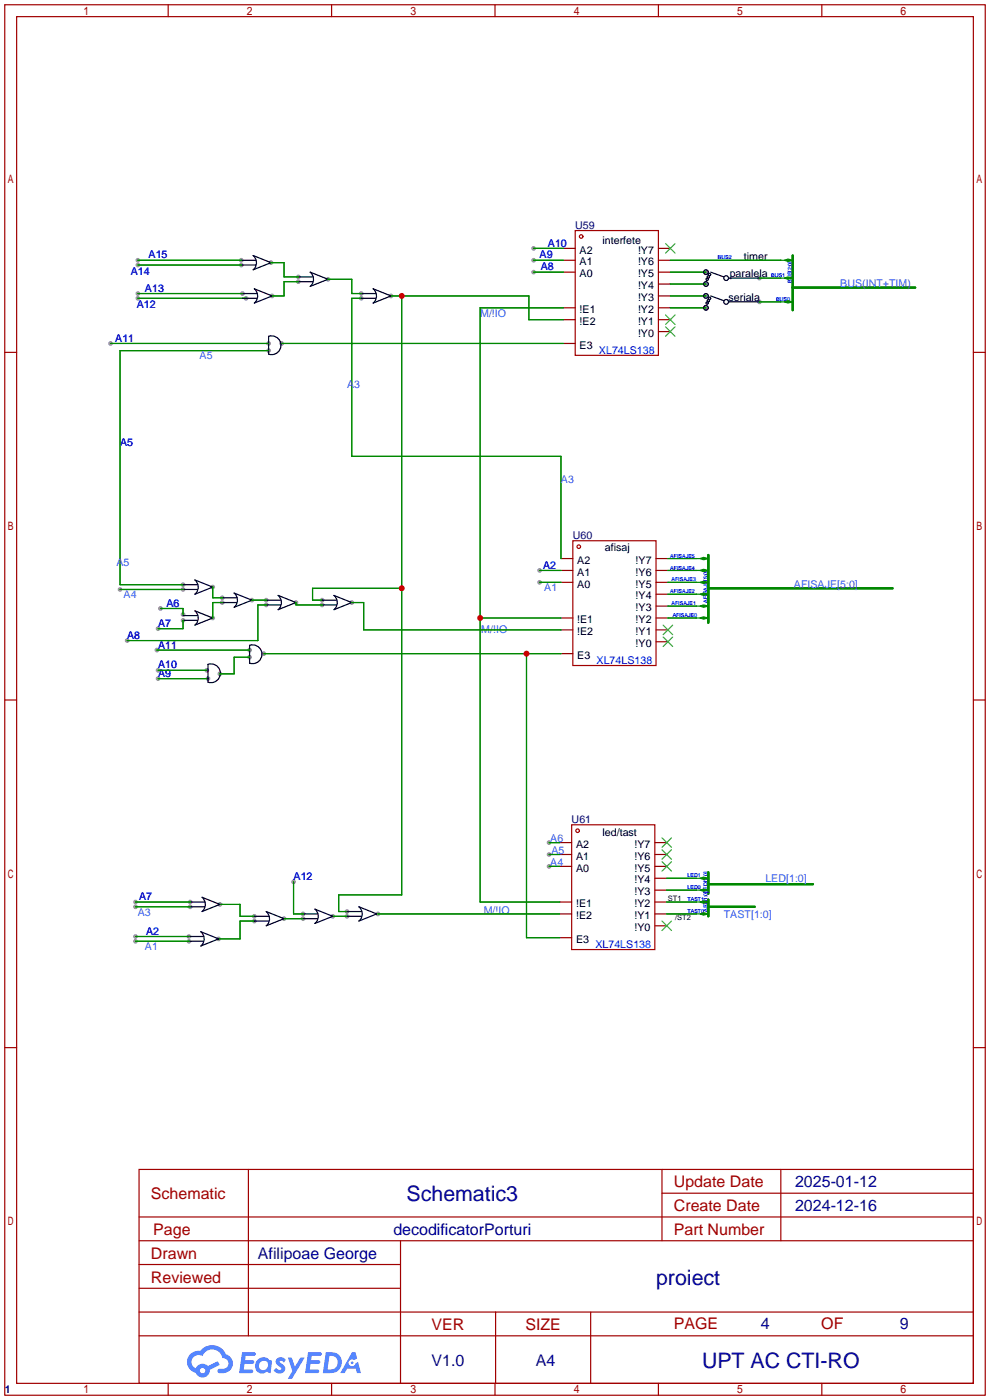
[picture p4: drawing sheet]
<svg xmlns="http://www.w3.org/2000/svg" width="212mm" height="299mm" viewBox="0 0 212 299" stroke-linecap="round" stroke-linejoin="round" font-family="sans-serif">
<g fill="#999">
<circle cx="150.9" cy="65.8" r=".51"/>
<circle cx="150.9" cy="63.2" r=".51"/>
<circle cx="150.9" cy="60.7" r=".51"/>
<circle cx="150.9" cy="58.2" r=".51"/>
<circle cx="162.3" cy="59.4" r=".51"/>
<circle cx="162.3" cy="64.5" r=".51"/>
<circle cx="29.5" cy="63.8" r=".51"/>
<circle cx="52.6" cy="63.8" r=".51"/>
<circle cx="77.2" cy="63.8" r=".51"/>
<circle cx="63.8" cy="59.2" r=".51"/>
<circle cx="57.9" cy="56.1" r=".51"/>
<circle cx="63.8" cy="60.2" r=".51"/>
<circle cx="58.2" cy="63.2" r=".51"/>
<circle cx="77.2" cy="62.7" r=".51"/>
<circle cx="70.1" cy="59.7" r=".51"/>
<circle cx="60.2" cy="73.4" r=".51"/>
<circle cx="51.8" cy="62.7" r=".51"/>
<circle cx="29.5" cy="62.7" r=".51"/>
<circle cx="51.6" cy="56.6" r=".51"/>
<circle cx="29.5" cy="56.6" r=".51"/>
<circle cx="51.6" cy="55.6" r=".51"/>
<circle cx="29.5" cy="55.6" r=".51"/>
<circle cx="57.4" cy="74.9" r=".51"/>
<circle cx="39.1" cy="125" r=".51"/>
<circle cx="57.4" cy="73.4" r=".51"/>
<circle cx="23.6" cy="73.4" r=".51"/>
<circle cx="83.6" cy="63.2" r=".51"/>
<circle cx="68.8" cy="128.3" r=".51"/>
<circle cx="74.2" cy="194.8" r=".51"/>
<circle cx="44.4" cy="145" r=".51"/>
<circle cx="33.8" cy="145" r=".51"/>
<circle cx="44.2" cy="143.3" r=".51"/>
<circle cx="33.8" cy="143.3" r=".51"/>
<circle cx="53.3" cy="140.5" r=".51"/>
<circle cx="47" cy="144" r=".51"/>
<circle cx="56.4" cy="139.7" r=".51"/>
<circle cx="47.5" cy="127.8" r=".51"/>
<circle cx="45.5" cy="125.5" r=".51"/>
<circle cx="47.5" cy="128.8" r=".51"/>
<circle cx="45.5" cy="132.1" r=".51"/>
<circle cx="56.9" cy="128.3" r=".51"/>
<circle cx="53.8" cy="128.3" r=".51"/>
<circle cx="68.8" cy="129.3" r=".51"/>
<circle cx="63.2" cy="128.8" r=".51"/>
<circle cx="75.2" cy="128.8" r=".51"/>
<circle cx="33.5" cy="138.9" r=".51"/>
<circle cx="53.3" cy="138.9" r=".51"/>
<circle cx="56.9" cy="129.3" r=".51"/>
<circle cx="27.2" cy="136.9" r=".51"/>
<circle cx="34.3" cy="130" r=".51"/>
<circle cx="39.1" cy="131.3" r=".51"/>
<circle cx="39.1" cy="132.6" r=".51"/>
<circle cx="33.8" cy="134.4" r=".51"/>
<circle cx="60.7" cy="196.3" r=".51"/>
<circle cx="64.8" cy="196.3" r=".51"/>
<circle cx="74.2" cy="195.8" r=".51"/>
<circle cx="71.1" cy="195.8" r=".51"/>
<circle cx="80.8" cy="195.3" r=".51"/>
<circle cx="54.4" cy="196.8" r=".51"/>
<circle cx="46.7" cy="200.7" r=".51"/>
<circle cx="54.4" cy="195.8" r=".51"/>
<circle cx="47" cy="193.3" r=".51"/>
<circle cx="64.8" cy="195.3" r=".51"/>
<circle cx="62.7" cy="188.5" r=".51"/>
<circle cx="29" cy="192.8" r=".51"/>
<circle cx="40.6" cy="192.8" r=".51"/>
<circle cx="40.6" cy="193.8" r=".51"/>
<circle cx="29" cy="193.8" r=".51"/>
<circle cx="40.4" cy="200.2" r=".51"/>
<circle cx="29" cy="200.2" r=".51"/>
<circle cx="40.4" cy="201.2" r=".51"/>
<circle cx="29" cy="201.2" r=".51"/>
<circle cx="114" cy="53.1" r=".51"/>
<circle cx="114" cy="55.6" r=".51"/>
<circle cx="114" cy="58.2" r=".51"/>
<circle cx="115.3" cy="121.9" r=".51"/>
<circle cx="115.3" cy="124.5" r=".51"/>
<circle cx="117.3" cy="185.2" r=".51"/>
<circle cx="117.3" cy="180.1" r=".51"/>
<circle cx="117.3" cy="182.6" r=".51"/>
<circle cx="39.1" cy="126" r=".51"/>
<circle cx="25.7" cy="126" r=".51"/>
</g>
<g fill="none" stroke="#a10000" stroke-width=".25">
<path d="M1 1h209.6v297.2h-209.6zM3.6 3.6h204.4v292.1h-204.4zM35.9 1v2.6M70.9 1v2.6M105.8 1v2.6M140.7 1v2.6M175.6 1v2.6M1 75.3h2.6M208 75.3h2.6M1 149.6h2.6M208 149.6h2.6M1 223.9h2.6"/>
<path d="M208 223.9h2.6M29.7 249.9h178.3v45.8h-178.3zM53.1 249.9v35.6M141.5 249.9v15.3M141.5 255h66.5M166.9 249.9v15.3M29.7 270.3h55.9M29.7 265.2h178.3M29.7 275.3h55.9M29.7 260.1h178.3M85.6 265.2v30.5M29.7 285.5h178.3"/>
<path d="M29.7 280.4h178.3M35.9 295.7v2.5M70.9 295.7v2.5M105.8 295.7v2.5M105.9 280.4v15.3M126.2 280.4v15.3M140.7 295.7v2.5M175.6 295.7v2.5"/>
</g>
<g fill="#5487ff">
<path d="M59.2 290.3a1.3 1.3 0 0 1 1.9 .3l-.4 .6a.54 .54 0 0 0-.9-.2l.1 .2a1.34 1.34 0 0 1 .9 1.8 1.47 1.47 0 0 1-2.3-.1l.5-.6 .8 .5a.31 .31 0 0 0 .4-.3 .31 .31 0 0 0-.3-.3 1.12 1.12 0 0 1-.7-1.9z"/>
<path d="M61.5 290.2h.8l.7 1.9 1.2-1.9h.9l-2.7 4.5h-.9l1-1.7z"/>
<path d="M51.7 289h1.7a1.31 1.31 0 0 1 1.2 .2 .4 .4 0 0 1-.3 .6h-1.8l-.1 .9h1.6a.4 .4 0 0 1 .4 .4 .4 .4 0 0 1-.5 .4h-1.6l-.2 1.2h1.4a.46 .46 0 0 1 .5 .1 .46 .46 0 0 1 .1 .5l-.4 .2h-2.6z"/>
<path d="M65.8 289h1.7a1.32 1.32 0 0 1 1.2 .2 .39 .39 0 0 1-.3 .6h-1.8l-.1 .9h1.6a.4 .4 0 0 1 .4 .4 .4 .4 0 0 1-.4 .4h-1.7l-.2 1.2h1.4a.46 .46 0 0 1 .5 .1 .46 .46 0 0 1 .1 .5l-.4 .2h-2.6z"/>
<path d="M75.2 289h.8l.3 1.3-.6 .4a.75 .75 0 0 0-1.1 .3 .75 .75 0 0 0 .5 1 .75 .75 0 0 0 .9-.6l.5-.3 .6 2.4h-.8l-.3-1h-1.8l-.5 1h-1z"/>
<path d="M69.6 289l-.6 4.5h1.4a2.27 2.27 0 0 0 2.7-2.3 2.27 2.27 0 0 0-2.7-2.2zM70.4 289.8a1.5 1.5 0 0 1 1.8 1.5 1.5 1.5 0 0 1-1.9 1.4h-.3z"/>
<path d="M55.1 290.6a1.6 1.6 0 0 0-.4 2.3 1.6 1.6 0 0 0 2.3 .2l.8 .4 .3-2.5-.1-.3h-.5a1.58 1.58 0 0 0-2.4-.1zM55.7 291.1a.98 .98 0 0 1 1.6 .5 .98 .98 0 0 1-1.1 1.2 .94 .94 0 0 1-.9-.6 .94 .94 0 0 1 .4-1.1z"/>
<path d="M40.7 289.4a2.37 2.37 0 0 0 1.1 4 1.54 1.54 0 0 0 1.8 1 1.54 1.54 0 0 0 1.2-1.6l2.2-1.1-.5-.8-2 1.1a1.57 1.57 0 0 0-2.7 .4 1.5 1.5 0 0 1-.7-2.1 1.5 1.5 0 0 1 2.2-.5 2.23 2.23 0 0 1 2.3-1.4 2.23 2.23 0 0 1 2 1.8 1.16 1.16 0 0 1 1.2 1.1 1.16 1.16 0 0 1-1.1 1.3h-.7a.47 .47 0 0 0-.5 .3 .47 .47 0 0 0 .4 .6 2.17 2.17 0 0 0 2.5-1 2.17 2.17 0 0 0-.4-2.7l-.7-.4a3.2 3.2 0 0 0-5.5-.7l-1.1 .1zM42.7 292.9a.6 .6 0 0 1 1.2 0 .6 .6 0 0 1-1.2 0z"/>
<circle cx="75.3" cy="291.3" r=".28"/>
</g>
<g fill="none" stroke="#a10000" stroke-width=".25">
<path d="M122.9 49.3h17.8v26.6h-17.8zM122.4 115.6h17.8v26.6h-17.8zM122.2 176.3h17.8v26.6h-17.8z"/>
<circle cx="124.2" cy="50.5" r=".38"/>
<circle cx="123.7" cy="116.8" r=".38"/>
<circle cx="123.4" cy="177.5" r=".38"/>
</g>
<g fill="none" stroke="#870000" stroke-width=".25">
<path d="M120.4 53.1h2.5M120.4 55.6h2.5M120.4 58.2h2.5M140.7 53.1h2.6M140.7 55.6h2.6M140.7 58.2h2.6M120.4 65.8h2.5M120.4 68.3h2.5M120.4 73.4h2.5M140.7 65.8h2.6M140.7 68.3h2.6M140.7 70.9h2.6"/>
<path d="M140.7 63.2h2.6M140.7 60.7h2.6M119.9 119.4h2.5M140.2 119.4h2.5M119.9 121.9h2.5M119.9 124.5h2.5M119.9 132.1h2.5M119.9 134.6h2.5M119.9 139.7h2.5M140.2 121.9h2.5M140.2 124.5h2.5M140.2 132.1h2.5"/>
<path d="M140.2 134.6h2.5M140.2 137.2h2.5M140.2 129.5h2.5M140.2 127h2.5M119.6 180.1h2.6M119.6 182.6h2.6M119.6 185.2h2.6M119.6 192.8h2.6M119.6 195.3h2.6M140 180.1h2.5M140 182.6h2.5M140 185.2h2.5"/>
<path d="M140 192.8h2.5M140 195.3h2.5M140 197.9h2.5M140 190.2h2.5M140 187.7h2.5M119.6 200.4h2.6"/>
</g>
<g fill="none" stroke="#3c3" stroke-width=".25">
<path d="M142.2 52.1l2.1 2M144.3 52.1l-2.1 2M142.2 69.9l2.1 2M142.2 67.3l2.1 2M144.3 69.9l-2.1 2M144.3 67.3l-2.1 2M141.7 136.1l2.1 2.1M141.7 133.6l2.1 2M143.8 136.1l-2.1 2.1M143.8 133.6l-2.1 2M141.5 179.1l2 2M143.5 179.1l-2 2"/>
<path d="M141.5 196.8l2 2.1M141.5 184.1l2 2.1M141.5 181.6l2 2M143.5 196.8l-2 2.1M143.5 184.1l-2 2.1M143.5 181.6l-2 2"/>
</g>
<g fill="none" stroke="#008700" stroke-width=".25">
<path d="M29.5 55.6h22.1M29.5 56.6h22.1M57.9 56.1h2.8v3.1h3.1M70.1 59.7h5.1v3h2M114 58.2h6.4M114 55.6h6.4M114 53.1h6.4M143.3 58.2h7.6M143.3 55.6h24.3M162.3 59.4h5.3M23.6 73.4h33.8M29.5 63.8h23.1"/>
<path d="M29.5 62.7h22.3M57.4 74.9h-31.7v50.1h13.4M60.2 73.4h60.2M63.8 60.2h-3.1v3h-2.5M77.2 63.8h-2v33.7h44.7v21.9M83.6 63.2h29.4v5.1h7.4M85.9 63.2v128.1h-13.5v3.5h1.8M120.4 65.8h-17.8v127h17M143.3 65.8h7.6M143.3 63.2h7.6M143.3 60.7h7.6M162.3 64.5h5.3"/>
<path d="M142.7 119.4h6.9M25.7 126h13.4M33.5 138.9h19.8M34.3 130h4.8v1.3M39.1 132.6v1.8h-5.3M45.5 125.5v2.3h2M47.5 128.8h-2v3.3M53.8 128.3h3.1M56.4 139.7h63.5M56.9 129.3h-1.8v7.6h-27.9M63.2 128.8v.5h5.6M75.2 128.8h2.5v5.8h42.2"/>
<path d="M85.9 125.7h-19.1v2.6h2M102.6 132.1h17.3M112.5 139.7v60.7h7.1M115.3 121.9h4.6M115.3 124.5h4.6M142.7 121.9h6.9M142.7 124.5h6.9M142.7 127h6.9M142.7 129.5h6.9M142.7 132.1h6.9M33.8 145h10.6M33.8 143.3h10.4"/>
<path d="M53.3 140.5h-3.3v3.5h-3M29 192.8h11.6M29 193.8h11.6M47 193.3h4.3v2.5h3.1M54.4 196.8h-3.1v3.9h-4.6M60.7 196.3h4.1M62.7 188.5v6.8h2.1M71.1 195.8h3.1M80.8 195.3h38.8M117.3 185.2h2.3M117.3 180.1h2.3M117.3 182.6h2.3"/>
<path d="M142.5 187.7h7.1M142.5 190.2h7.1M142.5 192.8h7.1M142.5 195.3h7.1M29 200.2h11.4M29 201.2h11.4"/>
</g>
<g fill="none" stroke="#000" stroke-width=".25">
<path d="M51.6 56.6h3M51.6 55.6h3M54.1 54.6l3.8 1.5-3.8 1.6a1.98 1.98 0 0 0 0-3.1zM63.8 59.2h3M66.3 58.2l3.8 1.5-3.8 1.5a1.98 1.98 0 0 0 0-3zM151.9 58.2l2.8 1M155.7 59.4h6.6M51.8 63.8h3.1M51.8 62.7h3.1M54.4 61.7l3.8 1.5-3.8 1.6a1.98 1.98 0 0 0 0-3.1zM57.4 71.9a2.01 2.01 0 0 1 2.6 1.9 2.01 2.01 0 0 1-2.6 1.9zM63.8 60.2h3"/>
<path d="M77.2 63.8h3.1M77.2 62.7h3.1M79.8 61.7l3.8 1.5-3.8 1.6a1.98 1.98 0 0 0 0-3.1zM151.9 63.2l2.8 1.1M155.7 64.5h6.6M39.1 126h3.1M39.1 132.6h3.1M39.1 125h3.1M39.1 131.6h3.1M41.7 124l3.8 1.5-3.8 1.5a1.98 1.98 0 0 0 0-3zM41.7 130.6l3.8 1.5-3.8 1.5a1.98 1.98 0 0 0 0-3zM47.5 128.8h3"/>
<path d="M47.5 127.8h3M50 126.7l3.8 1.6-3.8 1.5a1.98 1.98 0 0 0 0-3.1zM53.3 137.9a2.01 2.01 0 0 1 2.7 1.9 2.01 2.01 0 0 1-2.7 1.9zM56.9 129.3h3M56.9 128.3h3M59.4 127.3l3.8 1.5-3.8 1.5a1.98 1.98 0 0 0 0-3zM68.8 129.3h3.1M68.8 128.3h3.1M71.4 127.3l3.8 1.5-3.8 1.5a1.98 1.98 0 0 0 0-3zM44.4 142a2.01 2.01 0 0 1 2.7 1.9 2.01 2.01 0 0 1-2.7 1.9zM40.6 193.8h3.1M40.6 192.8h3.1"/>
<path d="M42.9 199.1l3.8 1.6-3.8 1.5a1.98 1.98 0 0 0 0-3.1zM43.2 191.8l3.8 1.5-3.8 1.5a1.98 1.98 0 0 0 0-3zM54.4 196.8h3M54.4 195.8h3M56.9 194.8l3.8 1.5-3.8 1.6a1.98 1.98 0 0 0 0-3.1zM64.8 196.3h3M64.8 195.3h3M67.3 194.3l3.8 1.5-3.8 1.6a1.98 1.98 0 0 0 0-3.1zM74.2 195.8h3M74.2 194.8h3M76.7 193.8l3.8 1.5-3.8 1.5a1.98 1.98 0 0 0 0-3zM40.4 201.2h3"/>
<path d="M40.4 200.2h3"/>
<circle cx="150.9" cy="58.2" r=".51"/>
<circle cx="151.1" cy="59.7" r=".25"/>
<circle cx="151.4" cy="59.2" r=".25"/>
<circle cx="151.6" cy="58.7" r=".25"/>
<circle cx="155.2" cy="59.4" r=".51"/>
<circle cx="150.9" cy="63.2" r=".51"/>
<circle cx="150.9" cy="60.7" r=".51"/>
<circle cx="150.9" cy="65.8" r=".51"/>
<circle cx="151.1" cy="64.8" r=".25"/>
<circle cx="151.4" cy="64.3" r=".25"/>
<circle cx="151.6" cy="63.8" r=".25"/>
<circle cx="155.2" cy="64.5" r=".51"/>
</g>
<path d="M169.4 54.6v11.7M169.4 61.5h26.2M151.4 118.6v14.5M151.4 125.7h39.4M151.4 186.4v4.6M151.4 192.3v3.5M151.4 189h22.3M151.4 193.8h9.9" fill="none" stroke="#008700" stroke-width=".51"/>
<g fill="#008700" stroke="#008700" stroke-width=".25">
<path d="M149.6 119.4l.8-.3 1 .3-1 .2z"/>
<path d="M149.6 121.9l.8-.2 1 .2-1 .3z"/>
<path d="M149.6 124.5l.8-.3 1 .3-1 .2z"/>
<path d="M149.6 127l.8-.3 1 .3-1 .3z"/>
<path d="M149.6 129.5l.8-.2 1 .2-1 .3z"/>
<path d="M149.6 132.1l.8-.3 1 .3-1 .2z"/>
<path d="M149.6 187.7l.8-.2 1 .2-1 .3z"/>
<path d="M149.6 190.2l.8-.2 1 .2-1 .3z"/>
<path d="M167.6 55.6l.8-.2 1 .2-1 .3z"/>
<path d="M167.6 59.4l.8-.2 1 .2-1 .3z"/>
<path d="M167.6 64.5l.8-.2 1 .2-1 .3z"/>
<path d="M149.6 192.8l.8-.3 1 .3-1 .2z"/>
<path d="M149.6 195.3l.8-.2 1 .2-1 .3z"/>
</g>
<g fill="#c00">
<circle cx="102.6" cy="132.1" r=".63"/>
<circle cx="85.9" cy="63.2" r=".63"/>
<circle cx="85.9" cy="125.7" r=".63"/>
<circle cx="112.5" cy="139.7" r=".63"/>
</g>
<g font-size="4.6" fill="#000080">
<text x="86.9" y="256.8">Schematic3</text>
<text x="140.2" y="274.6">proiect</text>
<text x="150" y="292.3">UPT AC CTI-RO</text>
</g>
<g font-size="3.4" fill="#a00000">
<text x="32.3" y="256.3">Schematic</text>
<text x="144" y="253.8">Update Date</text>
<text x="32.8" y="264">Page</text>
<text x="144" y="258.9">Create Date</text>
<text x="144" y="264">Part Number</text>
<text x="32.3" y="269">Drawn</text>
<text x="32.3" y="274.1">Reviewed</text>
<text x="92.2" y="284.3">VER</text>
<text x="112.3" y="284.3">SIZE</text>
<text x="144" y="284">PAGE</text>
<text x="175.5" y="284">OF</text>
</g>
<g font-size="3.4" fill="#000080">
<text x="169.9" y="253.8">2025-01-12</text>
<text x="84.1" y="264">decodificatorPorturi</text>
<text x="169.9" y="258.9">2024-12-16</text>
<text x="55.1" y="269">Afilipoae George</text>
<text x="162.6" y="284">4</text>
<text x="192.3" y="284">9</text>
<text x="92.2" y="291.9">V1.0</text>
<text x="114.5" y="291.9">A4</text>
</g>
<g font-size="2.3" fill="#00f">
<text x="117.1" y="52.7">A10</text>
<text x="27.9" y="58.8">A14</text>
<text x="31.7" y="55.2">A15</text>
<text x="115.3" y="55.2">A9</text>
<text x="115.6" y="57.8">A8</text>
<text x="29.2" y="65.9">A12</text>
<text x="31" y="62.3">A13</text>
<text x="24.6" y="73">A11</text>
<text x="128" y="75.6">XL74LS138</text>
<text x="25.7" y="95.4">A5</text>
<text x="116.1" y="121.5">A2</text>
<text x="35.6" y="129.7">A6</text>
<text x="27.2" y="136.5">A8</text>
<text x="33.8" y="134">A7</text>
<text x="33.8" y="142.9">A10</text>
<text x="33.8" y="138.8">A11</text>
<text x="127.5" y="141.8">XL74LS138</text>
<text x="33.8" y="144.6">A9</text>
<text x="62.7" y="188.1">A12</text>
<text x="29.7" y="192.4">A7</text>
<text x="31.2" y="199.8">A2</text>
<text x="127.3" y="202.6">XL74LS138</text>
</g>
<g font-size="2.3" fill="#000080">
<text x="122.9" y="48.9">U59</text>
<text x="122.4" y="115.2">U60</text>
<text x="122.2" y="175.9">U61</text>
<text x="1" y="297.8">1</text>
</g>
<g font-size="2.3">
<text x="128.8" y="52.2">interfete</text>
<text x="123.9" y="54.2">A2</text>
<text x="123.9" y="56.7">A1</text>
<text x="123.9" y="59.3">A0</text>
<text x="136.4" y="59.3">!Y5</text>
<text x="136.4" y="56.7">!Y6</text>
<text x="136.4" y="54.2">!Y7</text>
<text x="156" y="59.3">paralela</text>
<text x="159" y="55.5">timer</text>
<text x="136.4" y="64.4">!Y3</text>
<text x="136.4" y="61.8">!Y4</text>
<text x="155.7" y="64.4">seriala</text>
<text x="123.9" y="66.9">!E1</text>
<text x="123.9" y="69.4">!E2</text>
<text x="136.4" y="72">!Y0</text>
<text x="136.4" y="69.4">!Y1</text>
<text x="136.4" y="66.9">!Y2</text>
<text x="123.9" y="74.5">E3</text>
<text x="129.3" y="117.7">afisaj</text>
<text x="123.4" y="120.5">A2</text>
<text x="123.4" y="123">A1</text>
<text x="123.4" y="125.6">A0</text>
<text x="135.8" y="125.6">!Y5</text>
<text x="135.8" y="123">!Y6</text>
<text x="135.8" y="120.5">!Y7</text>
<text x="135.8" y="130.7">!Y3</text>
<text x="135.8" y="128.1">!Y4</text>
<text x="123.4" y="133.2">!E1</text>
<text x="123.4" y="135.7">!E2</text>
<text x="135.8" y="135.7">!Y1</text>
<text x="135.8" y="133.2">!Y2</text>
<text x="123.4" y="140.8">E3</text>
<text x="135.8" y="138.3">!Y0</text>
<text x="128.8" y="178.7">led/tast</text>
<text x="123.1" y="181.2">A2</text>
<text x="123.1" y="183.7">A1</text>
<text x="135.6" y="183.7">!Y6</text>
<text x="135.6" y="181.2">!Y7</text>
<text x="123.1" y="186.3">A0</text>
<text x="135.6" y="191.4">!Y3</text>
<text x="135.6" y="188.8">!Y4</text>
<text x="135.6" y="186.3">!Y5</text>
<text x="123.1" y="193.9">!E1</text>
<text x="123.1" y="196.4">!E2</text>
<text x="135.6" y="196.4">!Y1</text>
<text x="135.6" y="193.9">!Y2</text>
<text x="123.1" y="201.5">E3</text>
<text x="135.6" y="199">!Y0</text>
</g>
<g font-size="2.3" fill="#36f">
<text x="179.6" y="61.3">BUS(INT+TIM)</text>
<text x="102.6" y="67.7">M/!IO</text>
<text x="42.7" y="76.8">A5</text>
<text x="74.2" y="82.9">A3</text>
<text x="119.9" y="103.2">A3</text>
<text x="24.9" y="121">A5</text>
<text x="169.7" y="125.6">AFISAJE[5:0]</text>
<text x="26.4" y="127.9">A4</text>
<text x="116.3" y="126.4">A1</text>
<text x="102.9" y="135.2">M/!IO</text>
<text x="117.6" y="179.9">A6</text>
<text x="117.6" y="185">A4</text>
<text x="117.9" y="182.5">A5</text>
<text x="163.6" y="188.6">LED[1:0]</text>
<text x="29.5" y="195.7">A3</text>
<text x="103.4" y="195.4">M/!IO</text>
<text x="154.7" y="196.2">TAST[1:0]</text>
<text x="31" y="203.1">A1</text>
</g>
<g font-size="1.6">
<text x="142.7" y="192.5">ST1</text>
<text x="144.3" y="196.6">/ST2</text>
</g>
<g font-size="1.1" fill="#00f">
<text x="153.4" y="55.4">BUS2</text>
<text x="164.8" y="59.2">BUS1</text>
<text x="165.9" y="64.3">BUS0</text>
<text x="169.2" y="60.5" transform="rotate(-90 169.2 60.5)">BUS[2:0]</text>
<text x="143.3" y="119.2">AFISAJE5</text>
<text x="143.3" y="121.7">AFISAJE4</text>
<text x="143.5" y="124.3">AFISAJE3</text>
<text x="143.3" y="126.8">AFISAJE2</text>
<text x="143.5" y="129.3">AFISAJE1</text>
<text x="143.8" y="131.9">AFISAJE0</text>
<text x="151.2" y="128.8" transform="rotate(-90 151.2 128.8)">AFISAJE[5:0]</text>
<text x="146.9" y="187.5">LED1</text>
<text x="146.9" y="190.1">LED0</text>
<text x="146.9" y="192.6">TAST1</text>
<text x="146.9" y="195.1">TAST0</text>
<text x="151.2" y="195.6" transform="rotate(-90 151.2 195.6)">TAST[1:0]LED[1:0]</text>
</g>
</svg>
